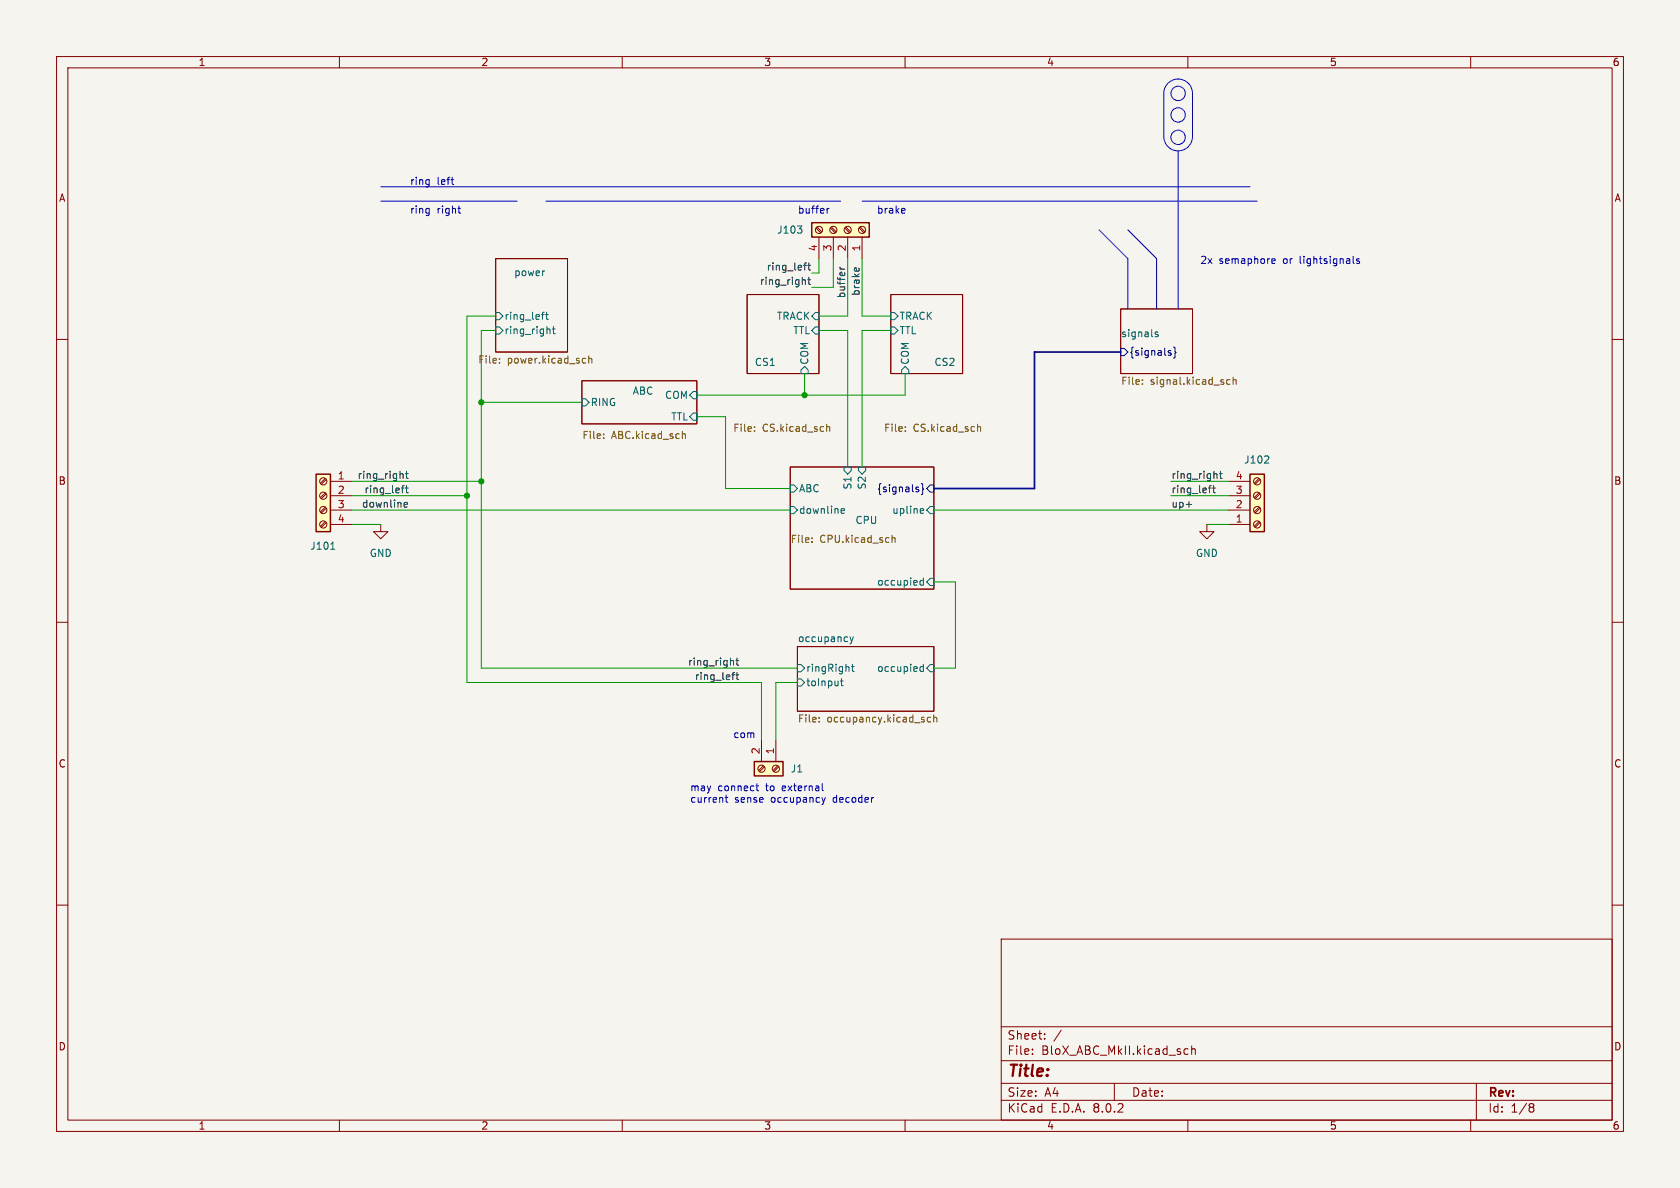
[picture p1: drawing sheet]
<svg xmlns="http://www.w3.org/2000/svg" width="297mm" height="210mm" viewBox="0 0 297 210" stroke-linecap="round" stroke-linejoin="round" font-family="sans-serif">
<path d="M0 0h297v210h-297z" fill="#f5f4ef" stroke="#f5f4ef" stroke-width=".18"/>
<g fill="none" stroke="#840000" stroke-width=".18">
<path d="M10 10h277v190h-277zM12 12h273v186h-273zM60 10v2M110 10v2M160 10v2M210 10v2M260 10v2M10 60h2M87.6 45.7h12.7v16.5h-12.7zM132.1 52.1h12.7v13.9h-12.7zM157.5 52.1h12.7v13.9h-12.7zM198.1 54.6h12.7v11.4h-12.7z"/>
<path d="M285 60h2M102.9 67.3h20.3v7.6h-20.3zM139.7 82.6h25.4v21.5h-25.4zM10 110h2M141 114.3h24.1v11.4h-24.1zM285 110h2M10 160h2M285 160h2M177 166h108v32h-108zM60 198v2M110 198v2M160 198v2"/>
<path d="M177 194.5h108M177 191.5h108M177 187.5h108M177 181.5h108M182.5 186.3v.1M182.5 185.5v.1M184.7 183.6v.1M184.7 182.8v.1M187.6 182.1l-1.3 2M197 191.5v3M209.5 186.3h.5M209.5 185.5h.5"/>
<path d="M210 198v2M210.7 185.5l.2-.1 .3 .1 .1 .9M210.7 184.9v1.5M260 198v2M261 191.5v6.5M270.6 195.1h.3l.3 .3-.3 .3M270.6 195.7h.3M270.9 195.7l.2 .2 .1 .4-.3 .3h-.3"/>
</g>
<g fill="none" stroke="#006464" stroke-width=".18">
<path d="M87.6 55.2h.7l.6 .7-.6 .6h-.7zM87.6 57.8h.7l.6 .6-.6 .7h-.7zM95.7 55.6h.5M96.2 47.9h.1M96.2 55.2l-.2 .1M96.4 55.6h.5M96.6 55.2v1.1l.3 .2M96.9 58.2l.3 .1v.7M97.7 58.2h.4M97.8 57.7v1.1l.3 .2M144.1 57.8h.7v1.3h-.7l-.6-.7zM144.1 55.2h.7v1.3h-.7l-.6-.6z"/>
<path d="M157.5 57.8h.6l.6 .6-.6 .7h-.6zM157.5 55.2h.6l.6 .7-.6 .6h-.6zM204.7 58.7h-.3l-.2 .2 .1 .1 .4 .2v.3h-.5M102.9 70.5h.6l.6 .6-.6 .7h-.6zM121.9 73.7l.7-.7h.6v1.3h-.6zM122.6 69.2h.6v1.3h-.6l-.7-.6zM142.2 64.8l.7 .6v.6h-1.3v-.6zM160 64.8l.7 .6v.6h-1.3v-.6zM139.7 85.7h.6l.7 .7-.7 .6h-.6zM139.7 89.5h.6l.7 .7-.7 .6h-.6zM148.7 90.3l.6-.1-.1-.2-.3-.1-.2 .2 .1 .6h.4M149.2 82.6h1.3v.6l-.6 .6-.7-.6z"/>
<path d="M151.8 82.6h1.2v.6l-.6 .6-.6-.6zM162.9 89.9l.3 .1 .1 .2-.6 .1M163.2 90.7h-.3M164.5 89.5h.6v1.3h-.6l-.7-.6zM141 117.5h.6l.6 .6-.6 .6h-.6zM148.8 120v1l.3 .2M150 117.9l.1 .8M150.3 112.6l.3 .8M150.5 117.8h.5M150.6 113.4l-.3 .4M150.7 117.4v1.1l.3 .2M150.9 112.6l-.3 .8"/>
<path d="M163.2 117.9l-.3-.1-.3 .3 .2 .5h.4M163.2 102.2v1.2M163.2 117.4v1.3M163.2 102.7l-.3-.1-.3 .2 .2 .6h.4M164.5 117.5h.6v1.2h-.6l-.7-.6zM164.5 102.2h.6v1.3h-.6l-.7-.6zM141 120h.6l.6 .7-.6 .6h-.6zM148.6 120.4h.5"/>
</g>
<g fill="none" stroke="#725600" stroke-width=".18">
<path d="M88.3 64.1v.1M88.3 63.4v.1M103.2 63.3l.3 .1M103.5 64.1l-.3 .1M104.1 63.5l.2-.2 .3 .1v.8M104.1 62.9v1.3M106.7 77.4v.1M106.7 76.7v.2M120.6 76.3v1.2M120.6 76.8l.2-.1h.3l.1 .8M133.4 76.1v.2M133.4 75.5v.1"/>
<path d="M146.2 75v1.3M146.2 75.5l.1-.1 .3 .1 .1 .8M160.1 76.1v.2M160.1 75.5v.1M172.8 75.5l.2-.1 .3 .1 .1 .8M172.8 75v1.3M202 67.8v.1M202 67.2v.1M217.5 67.2l-.4-.1-.3 .2 .2 .6h.5M218 67.2l.2-.1 .3 .1v.7M218 66.7v1.2M143.5 95.8v.1"/>
<path d="M143.5 95.1v.1M157.7 94.6v1.3M157.7 95.2l.2-.2 .3 .1v.8M144.8 127.5v.1M144.8 126.9v.1M164.5 126.9l-.3-.1-.3 .2 .2 .6h.4M165.1 126.9l.2-.1 .3 .1v.7M165.1 126.4v1.2"/>
</g>
<path d="M198.1 61.6h.7l.6 .6-.6 .7h-.7zM206.7 62.4h.3l.1 .2-.2 .2h-.3M206.7 62h.3M207.5 61.4l.2 .1v.6l.2 .2-.2 .2v.6l-.2 .2M162.1 86.5l.3 .1 .1 .2-.2 .1h-.3M162.1 86.1l.3 .1M162.9 85.5l.2 .2v.6l.2 .2-.2 .1v.6l-.2 .2M164.5 85.7h.6v1.3h-.6l-.7-.6z" fill="none" stroke="#000084" stroke-width=".18"/>
<path d="M55.9 83.8h2.5v10.2h-2.5z" fill="#ffffc2"/>
<path d="M55.9 83.8h2.5v10.2h-2.5z" fill="none" stroke="#840000" stroke-width=".25"/>
<g fill="none" stroke="#840000" stroke-width=".18">
<path d="M57.5 92.2l-.9 .8M57.5 89.7l-.9 .8M57.5 87.1l-.9 .9M57.5 84.6l-.9 .8M57.7 92.4l-.9 .8M57.7 89.8l-.9 .9M57.7 87.3l-.9 .8M57.7 84.8l-.9 .8M58.4 85.1h3.8M58.4 87.6h3.8M58.4 90.2h3.8M58.4 92.7h3.8"/>
<circle cx="57.1" cy="90.2" r=".63"/>
<circle cx="57.1" cy="92.7" r=".63"/>
<circle cx="57.1" cy="85.1" r=".63"/>
<circle cx="57.1" cy="87.6" r=".63"/>
</g>
<path d="M58.5 97.1h.7" fill="none" stroke="#006464" stroke-width=".18"/>
<path d="M133.3 134.6h5.1v2.6h-5.1z" fill="#ffffc2"/>
<path d="M133.3 134.6h5.1v2.6h-5.1z" fill="none" stroke="#840000" stroke-width=".25"/>
<g fill="none" stroke="#840000" stroke-width=".18">
<path d="M213.4 92.7v1.3h1.2l-1.2 1.3-1.3-1.3h1.3M134.6 130.8v3.8M135 135.4l-.9 .8M135.1 135.5l-.8 .9M137.2 130.8v3.8M137.5 135.4l-.8 .8M137.7 135.5l-.9 .9"/>
<circle cx="134.6" cy="135.9" r=".63"/>
<circle cx="137.2" cy="135.9" r=".63"/>
</g>
<path d="M221 83.8h2.5v10.2h-2.5z" fill="#ffffc2"/>
<path d="M221 83.8h2.5v10.2h-2.5z" fill="none" stroke="#840000" stroke-width=".25"/>
<g fill="none" stroke="#840000" stroke-width=".18">
<path d="M217.2 92.7h3.8M217.2 90.2h3.8M217.2 87.6h3.8M217.2 85.1h3.8M222.6 84.6l-.9 .8M222.6 87.1l-.9 .9M222.6 89.7l-.9 .8M222.6 92.2l-.9 .8M222.8 84.8l-.9 .8M222.8 87.3l-.9 .8M222.8 89.8l-.9 .9M222.8 92.4l-.9 .8"/>
<circle cx="222.2" cy="90.2" r=".63"/>
<circle cx="222.2" cy="85.1" r=".63"/>
<circle cx="222.2" cy="92.7" r=".63"/>
<circle cx="222.2" cy="87.6" r=".63"/>
</g>
<path d="M224.2 80.6l.1 .2-.1 .3-.7 .8h.8" fill="none" stroke="#006464" stroke-width=".18"/>
<path d="M143.5 39.4h10.2v2.5h-10.2z" fill="#ffffc2"/>
<path d="M143.5 39.4h10.2v2.5h-10.2z" fill="none" stroke="#840000" stroke-width=".25"/>
<g fill="none" stroke="#840000" stroke-width=".18">
<path d="M144.3 40.3l.8 .9M144.4 40.1l.9 .9M144.8 41.9v3.8M146.8 40.3l.9 .9M147 40.1l.8 .9M147.3 41.9v3.8M149.4 40.3l.8 .9M149.5 40.1l.9 .9M149.9 41.9v3.8M151.9 40.3l.8 .9M152.1 40.1l.8 .9M152.4 41.9v3.8"/>
<path d="M67.3 92.7v1.3h1.3l-1.3 1.3-1.3-1.3h1.3"/>
<circle cx="144.8" cy="40.6" r=".63"/>
<circle cx="147.3" cy="40.6" r=".63"/>
<circle cx="149.9" cy="40.6" r=".63"/>
<circle cx="152.4" cy="40.6" r=".63"/>
</g>
<path d="M141 39.9h.8l-.5 .5M141.6 40.5l.2 .2-.2 .5" fill="none" stroke="#006464" stroke-width=".18"/>
<g fill="none" stroke="#0f0f0f" stroke-width=".18">
<path d="M142 49.4l.4 .2v.7M142.1 46.9h.5M142.6 46.5l-.3 .2M142.8 49.4h.5M142.8 46.9h.5M143 46.5v1.1l.3 .1M143 49v1.1l.3 .2M148.5 47.6h.8M148.5 47.2l.2 .4M151 47.5l.3-.2 .2 .6M151.8 47.4l.1 .1M70.9 83.7l.4 .2v.7"/>
<path d="M71 86.3h.4M71.4 85.8l-.3 .2M71.4 89.2l.6-.1v-.2l-.4-.1-.2 .2 .1 .6h.5M71.7 83.7h.5M71.7 86.3h.5M71.9 83.3v1.1l.3 .2M71.9 85.8v1.1l.3 .2M209.7 89.2h1M213.6 86.3h.5M214.1 85.8l-.2 .1M214.4 86.3h.5M214.5 85.8v1.1l.4 .2"/>
<path d="M214.8 83.7l.4 .2v.7M215.6 83.7h.5M215.8 83.3v1.1l.3 .2M129.3 116.8l.4 .1v.7M129.4 119.3h.5M129.9 118.9l-.3 .1M130.1 116.8h.5M130.1 119.3h.5M130.3 116.3v1.1l.3 .2M130.3 118.9v1.1l.3 .1"/>
</g>
<g fill="none" stroke="#0000c2" stroke-width=".18">
<path d="M206.5 14.7a2.54 2.54 0 0 1 2.8-.5 2.54 2.54 0 0 1 1.5 2.3v7.6a2.54 2.54 0 0 1-2.5 2.6 2.54 2.54 0 0 1-2.6-2.6v-7.6a2.54 2.54 0 0 1 .8-1.8zM67.3 35.6h24.1M67.3 33h153.7M75.8 36.8l.1 .1M75.8 31.8h.1M75.9 31.8l-.1 1.1M75.9 36.8l-.1 1.2M75.9 37.6l-.1 .1M75.9 32.5l-.1 .1M79.7 31.8h.5M80.1 32.6h.1M81 36.8h.4"/>
<path d="M81.2 37.6l.2 .1M96.5 35.6h52.1M146.2 36.8v.9M146.6 36.8l-.4 .3M152.4 35.6h69.8M159.8 36.8l.2 .3-.6 .2M159.9 37.6l-.1 .1M208.3 26.7v27.9M194.3 40.6l5.1 5.1v8.9M199.4 40.6l5.1 5.1v8.9M224.9 46.5h.5M224.9 45.8l.4-.1 .1 .3-.6 .2"/>
<path d="M239.3 46.5l.1 .1M240.3 45.8l-.3-.1-.2 .2 .1 .2 .4 .1v.3h-.5M133.6 138.9h.5M133.8 138.5v1.1l.3 .2M145.4 138.5v1.1l.1 .2M128.2 141h.5M128.4 140.6v1l.3 .2M145.3 141l.3 .8M145.6 141.8l-.2 .4M145.9 141l-.3 .8"/>
<circle cx="208.3" cy="16.5" r="1.27"/>
<circle cx="208.3" cy="24.3" r="1.27"/>
<circle cx="208.3" cy="20.3" r="1.27"/>
</g>
<path d="M198.1 62.2h-15.2v24.2h-17.8" fill="none" stroke="#000084" stroke-width=".3"/>
<g fill="none" stroke="#009600" stroke-width=".18">
<path d="M87.6 58.4h-2.5v59.7h55.9M87.6 55.9h-5.1v64.8h52.1v10.1M144.8 58.4h5.1v24.2M144.8 45.7v2.6h-1.3M147.3 45.7v5.1h-3.8M149.9 45.7v10.2h-5.1M152.4 45.7v10.2h5.1M157.5 58.4h-5.1v24.2M85.1 71.1h17.8M123.2 73.7h5.1v12.7h11.4M142.2 66v3.9M160 66v3.9h-36.8"/>
<path d="M62.2 92.7h5.1M62.2 87.6h20.3M62.2 85.1h22.9M62.2 90.2h77.5M165.1 90.2h52.1M207 87.6h10.2M207 85.1h10.2M213.4 92.7h3.8M165.1 102.9h3.8v15.2h-3.8M141 120.7h-3.8v10.1"/>
</g>
<g fill="#009600" stroke="#009600" stroke-width=".18">
<circle cx="142.2" cy="69.9" r=".46"/>
<circle cx="85.1" cy="85.1" r=".46"/>
<circle cx="82.5" cy="87.6" r=".46"/>
<circle cx="85.1" cy="71.1" r=".46"/>
</g>
<text font-size="2.8" fill="#840000" x="178" y="190.9">Title:</text>
<g font-size="2.1" fill="#840000">
<text x="178" y="184">Sheet:</text>
<text x="178" y="186.7">File:</text>
<text x="184.1" y="186.7">BloX_ABC_MkII.kicad_sch</text>
<text x="178" y="196.9">KiCad</text>
<text x="178" y="194.1">Size:</text>
<text x="184.7" y="194.1">A4</text>
<text x="185.7" y="196.9">E.D.A.</text>
<text x="193.3" y="196.9">8.0.2</text>
<text x="200" y="194.1">Date:</text>
<text x="263" y="194.3">Rev:</text>
<text x="263" y="196.9">Id:</text>
<text x="267.1" y="196.9">1/8</text>
</g>
<g font-size="1.8" fill="#840000">
<text x="35" y="11.9">1</text>
<text x="85" y="11.9">2</text>
<text x="135" y="11.9">3</text>
<text x="185" y="11.9">4</text>
<text x="235" y="11.9">5</text>
<text x="285" y="11.9">6</text>
<text x="10.3" y="35.9">A</text>
<text x="285.3" y="35.9">A</text>
<text x="10.3" y="85.9">B</text>
<text x="285.3" y="85.9">B</text>
<text x="10.3" y="135.9">C</text>
<text x="285.3" y="135.9">C</text>
<text x="10.3" y="185.9">D</text>
<text x="285.3" y="185.9">D</text>
<text x="35" y="199.9">1</text>
<text x="85" y="199.9">2</text>
<text x="135" y="199.9">3</text>
<text x="185" y="199.9">4</text>
<text x="235" y="199.9">5</text>
<text x="285" y="199.9">6</text>
</g>
<g font-size="1.8" fill="#0000c2">
<text x="72.4" y="32.8">ring</text>
<text x="77.2" y="32.8">left</text>
<text x="72.4" y="37.9">ring</text>
<text x="77.2" y="37.9">right</text>
<text x="141" y="37.9">buffer</text>
<text x="154.9" y="37.9">brake</text>
<text x="212.1" y="46.7">2x</text>
<text x="215.5" y="46.7">semaphore</text>
<text x="227" y="46.7">or</text>
<text x="230.1" y="46.7">lightsignals</text>
<text x="129.5" y="130.6">com</text>
<text x="121.9" y="139.9">may</text>
<text x="121.9" y="142">current</text>
<text x="126.9" y="139.9">connect</text>
<text x="129.9" y="142">sense</text>
<text x="135.5" y="139.9">to</text>
<text x="136.4" y="142">occupancy</text>
<text x="138.6" y="139.9">external</text>
<text x="147.6" y="142">decoder</text>
</g>
<g font-size="1.8" fill="#006464">
<text x="137.3" y="41.5">J103</text>
<text x="90.8" y="48.9">power</text>
<text x="89.1" y="56.7">ring_left</text>
<text x="89.1" y="59.3">ring_right</text>
<text x="137.3" y="56.7">TRACK</text>
<text x="140.2" y="59.3">TTL</text>
<text x="158.9" y="59.3">TTL</text>
<text x="158.9" y="56.7">TRACK</text>
<text x="198.1" y="59.7">signals</text>
<text x="133.3" y="64.8">CS1</text>
<text x="143.1" y="64.6" transform="rotate(-90 143.1 64.6)">COM</text>
<text x="160.9" y="64.6" transform="rotate(-90 160.9 64.6)">COM</text>
<text x="165.1" y="64.8">CS2</text>
<text x="104.3" y="72">RING</text>
<text x="111.8" y="69.9">ABC</text>
<text x="117.5" y="70.7">COM</text>
<text x="118.6" y="74.5">TTL</text>
<text x="219.9" y="82.1">J102</text>
<text x="141.2" y="87.2">ABC</text>
<text x="150.7" y="86.6" transform="rotate(-90 150.7 86.6)">S1</text>
<text x="153.3" y="86.6" transform="rotate(-90 153.3 86.6)">S2</text>
<text x="141.2" y="91">downline</text>
<text x="151.1" y="92.7">CPU</text>
<text x="157.6" y="91">upline</text>
<text x="54.8" y="97.4">J101</text>
<text x="65.3" y="98.7">GND</text>
<text x="211.3" y="98.7">GND</text>
<text x="155" y="103.7">occupied</text>
<text x="141" y="113.6">occupancy</text>
<text x="142.4" y="119">ringRight</text>
<text x="155" y="119">occupied</text>
<text x="142.4" y="121.5">toInput</text>
<text x="139.7" y="136.8">J1</text>
</g>
<g font-size="1.8" fill="#0f0f0f">
<text x="135.4" y="47.9">ring_left</text>
<text x="134.2" y="50.5">ring_right</text>
<text x="149.5" y="52.8" transform="rotate(-90 149.5 52.8)">buffer</text>
<text x="152.1" y="52.4" transform="rotate(-90 152.1 52.4)">brake</text>
<text x="63.1" y="84.7">ring_right</text>
<text x="63.9" y="89.8">downline</text>
<text x="64.3" y="87.3">ring_left</text>
<text x="207" y="84.7">ring_right</text>
<text x="207" y="89.8">up+</text>
<text x="207" y="87.3">ring_left</text>
<text x="121.5" y="117.8">ring_right</text>
<text x="122.7" y="120.3">ring_left</text>
</g>
<g font-size="1.8" fill="#a90000">
<text x="144.5" y="44.5" transform="rotate(-90 144.5 44.5)">4</text>
<text x="147.1" y="44.5" transform="rotate(-90 147.1 44.5)">3</text>
<text x="149.6" y="44.5" transform="rotate(-90 149.6 44.5)">2</text>
<text x="152.1" y="44.5" transform="rotate(-90 152.1 44.5)">1</text>
<text x="59.6" y="84.8">1</text>
<text x="59.6" y="87.4">2</text>
<text x="59.6" y="89.9">3</text>
<text x="218.4" y="89.9">2</text>
<text x="218.4" y="87.4">3</text>
<text x="218.4" y="84.8">4</text>
<text x="59.6" y="92.5">4</text>
<text x="218.4" y="92.5">1</text>
<text x="134.4" y="133.4" transform="rotate(-90 134.4 133.4)">2</text>
<text x="136.9" y="133.4" transform="rotate(-90 136.9 133.4)">1</text>
</g>
<g font-size="1.8" fill="#725600">
<text x="84.5" y="64.6">File:</text>
<text x="89.7" y="64.6">power.kicad_sch</text>
<text x="198.1" y="68.4">File:</text>
<text x="203.3" y="68.4">signal.kicad_sch</text>
<text x="102.9" y="77.9">File:</text>
<text x="108.1" y="77.9">ABC.kicad_sch</text>
<text x="129.5" y="76.7">File:</text>
<text x="134.8" y="76.7">CS.kicad_sch</text>
<text x="156.2" y="76.7">File:</text>
<text x="161.4" y="76.7">CS.kicad_sch</text>
<text x="139.7" y="96.3">File:</text>
<text x="144.9" y="96.3">CPU.kicad_sch</text>
<text x="141" y="128">File:</text>
<text x="146.2" y="128">occupancy.kicad_sch</text>
</g>
<g font-size="1.8" fill="#000084">
<text x="199.6" y="63.1">{signals}</text>
<text x="155" y="87.2">{signals}</text>
</g>
</svg>
